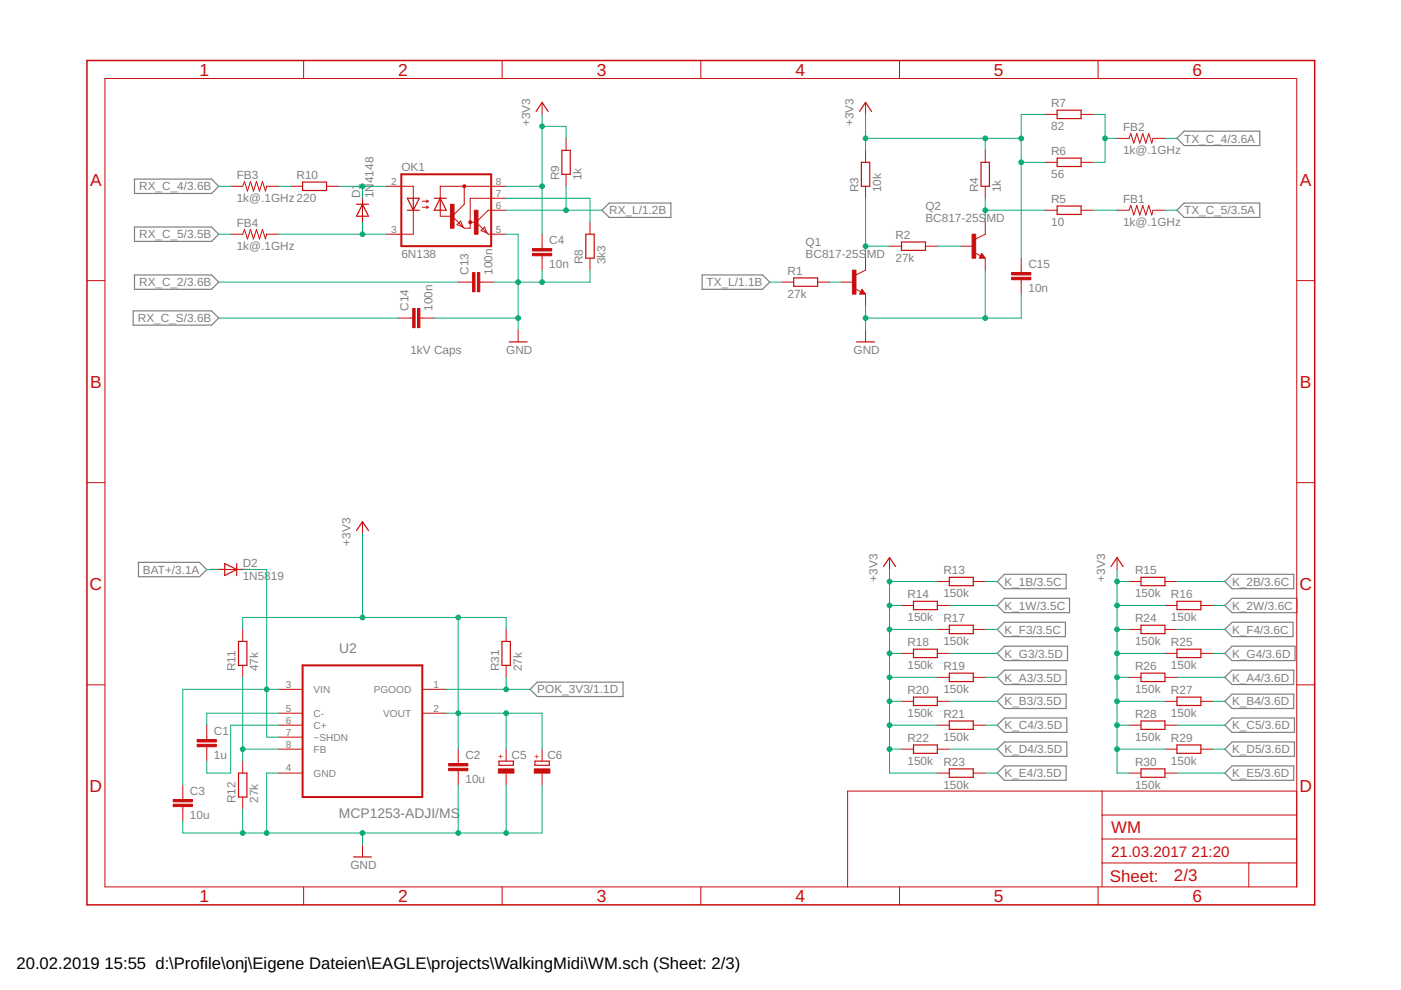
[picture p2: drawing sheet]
<svg xmlns="http://www.w3.org/2000/svg" width="297mm" height="210mm" viewBox="0 0 297 210" stroke-linecap="round" stroke-linejoin="round" font-family="sans-serif">
<g fill="none" stroke="#808080" stroke-width=".25">
<path d="M28.5 38h16.4l1.5 1.5-1.5 1.5h-16.4zM249.5 29.3l1.6-1.5h16v3.1h-16zM28.5 58.3h16.4l1.5 1.5-1.5 1.5h-16.4zM28.5 48.1h16.4l1.5 1.6-1.5 1.5h-16.4zM129.2 43.1h13v3h-13l-1.6-1.5zM148.9 58.3h12.8l1.5 1.5-1.5 1.5h-12.8zM249.5 44.6l1.6-1.5h16v3h-16zM28.2 65.9h16.7l1.5 1.5-1.5 1.5h-16.7zM29.4 119.2h12.9l1.5 1.6-1.5 1.5h-12.9zM211.4 133.5l1.6-1.6h12.9v3.1h-12.9zM211.4 138.5l1.6-1.5h13.3v3.1h-13.3zM211.4 123.3l1.6-1.5h13v3h-13z"/>
<path d="M211.4 128.4l1.6-1.5h13.8v3h-13.8zM259.7 123.3l1.5-1.5h13.1v3h-13.1zM261.2 131.9h13v3.1h-13l-1.5-1.5zM261.2 137h13.4v3.1h-13.4l-1.5-1.6zM261.2 126.9h13.8v3h-13.8l-1.5-1.5zM112.4 146.2l1.5-1.6h18.2v3.1h-18.2zM211.4 143.6l1.6-1.5h13v3h-13zM211.4 148.7l1.6-1.5h13v3h-13zM211.4 153.8l1.6-1.6h13.2v3.1h-13.2zM211.4 158.8l1.6-1.5h13.2v3.1h-13.2zM259.7 153.8l1.5-1.6h13.2v3.1h-13.2zM259.7 158.8l1.5-1.5h13.2v3.1h-13.2z"/>
<path d="M261.2 142.1h13.1v3h-13.1l-1.5-1.5zM261.2 147.2h13.1v3h-13.1l-1.5-1.5zM211.4 163.9l1.6-1.5h13v3h-13zM259.7 163.9l1.5-1.5h13.1v3h-13.1z"/>
</g>
<g fill="none" stroke="#c90d0c" stroke-width=".21">
<path d="M22.2 16.6h252.7v171.4h-252.7zM64.4 12.8v3.8M106.5 12.8v3.8M148.6 12.8v3.8M190.7 12.8v3.8M232.8 12.8v3.8M48.9 39.5h2.6l.3-1 .7 2 .6-2 .6 2 .7-2 .6 2 .6-2 .7 2 .2-1h2.6M61.6 39.5h2.6M69.2 39.5h2.6M81.9 39.5h5.7v2.5M98.4 39.5v3.8l-2.5 2.5M107.3 39.5h-14v2.5"/>
<path d="M114.9 21.7v2.6M120 29.3v2.6M120 37v2.5M183.5 21.7v2.6M183.5 31.9v2.5M183.5 39.5v2.5M208.9 31.9v2.5M208.9 39.5v2.5M221.6 34.4h2.5M221.6 24.3h2.5M229.2 34.4h2.6M229.2 24.3h2.6"/>
<path d="M236.8 29.3h2.6l.4-1 .6 2.1 .6-2.1 .7 2.1 .6-2.1 .6 2.1 .7-2.1 .6 2.1 .3-1.1h2.5M18.4 59.5h3.8M48.9 49.7h2.6l.3-1.1 .7 2.1 .6-2.1 .6 2.1 .7-2.1 .6 2.1 .6-2.1 .7 2.1 .2-1h2.6M76.9 42v5.1M87.6 44.6v5.1h-5.7M89.5 42.7h1.3M89.5 43.9h1.3M90.4 42.4l.4 .3M90.4 43.7l.4 .2M90.8 42.7l-.4 .2M90.8 43.9l-.4 .3M93.3 44.6v1.2h2.6"/>
<path d="M97.2 59.8h3M97.7 46.9l.5 1.2-1.3-.5zM99.7 47.1h1.3M101 47.1l2.5 2.6h3.8M101.7 59.8h3.1M102.7 48.1l.6 1.3-1.3-.5zM107.3 44.6h-3.8l-2.5 2.5M107.3 42h-7.6v6.4h-1.3l-2.5-2.6M114.9 49.7v3M114.9 54.2v3.1M125.1 47.1v2.6M125.1 54.7v2.6"/>
<path d="M165.7 59.8h2.6M173.4 59.8h2.5M178.4 59.8h2.6M183.5 54.7v2.6l-2 1M188.6 52.2h2.5M196.2 52.2h2.5M203.8 52.2h2.6M206.7 53.6l1.2 .6M208.1 53.7l.8 1h-1.3zM208.9 47.1v2.6l-2 1M208.9 54.7v2.6M216.5 54.7v3.1"/>
<path d="M216.5 59.3v3.1M221.6 44.6h2.5M229.2 44.6h2.6M236.8 44.6h2.6l.4-1 .6 2 .6-2 .7 2 .6-2 .6 2 .7-2 .6 2 .3-1h2.5M274.9 59.5h3.8M84.5 67.4h3M89 67.4h3.1M109.9 70v2.5M181.3 61.2l1.2 .6M182.8 61.3l.7 1.1h-1.3zM183.5 62.4v2.5M183.5 70v2.5"/>
<path d="M18.4 102.3h3.8M76.9 110.6v2.5M188.6 118.2v2.6M236.8 118.2v2.6M274.9 102.3h3.8M46.4 120.8h5.1M51.5 133.5v2.5M107.3 133.5v2.5M191.1 128.4h2.6M191.1 138.5h2.6M198.7 123.3h2.6M198.7 128.4h2.6"/>
<path d="M198.7 133.5h2.6M198.7 138.5h2.6M206.4 123.3h2.5M206.4 133.5h2.5M239.4 123.3h2.5M239.4 133.5h2.5M247 123.3h2.5M247 128.4h2.5M247 133.5h2.5M247 138.5h2.5M254.6 128.4h2.6M254.6 138.5h2.6"/>
<path d="M18.4 145.2h3.8M43.8 153.8v3M43.8 158.3v3.1M51.5 141.1v2.5M59.1 146.2h5.1M59.1 151.2h5.1M59.1 153.8h5.1M59.1 156.3h5.1M59.1 158.8h5.1M89.5 146.2h5.1M89.5 151.2h5.1M97.2 158.8v3.1"/>
<path d="M107.3 141.1v2.5M107.3 158.8v2.6M114.9 158.8v2.6M191.1 158.8h2.6M191.1 148.7h2.6M198.7 153.8h2.6M198.7 158.8h2.6M198.7 143.6h2.6M198.7 148.7h2.6M206.4 153.8h2.5M206.4 143.6h2.5M239.4 153.8h2.5"/>
<path d="M239.4 143.6h2.5M247 153.8h2.5M247 158.8h2.5M247 143.6h2.5M247 148.7h2.5M254.6 158.8h2.6M254.6 148.7h2.6M274.9 145.2h3.8M38.8 166.5v3M38.8 171v3.1M51.5 161.4v2.5M51.5 169v2.5"/>
<path d="M59.1 163.9h5.1M76.9 179.2v2.5M97.2 163.4v3.1M107.3 163.9v2.6M114.9 163.9v2.6M198.7 163.9h2.6M206.4 163.9h2.5M233.7 167.7v20.3M233.7 177.9h41.2M233.7 172.8h41.2M239.4 163.9h2.5M247 163.9h2.5"/>
<path d="M274.9 167.7h-95.2v20.3M64.4 188v3.9M106.5 188v3.9M148.6 188v3.9M190.7 188v3.9M232.8 188v3.9M233.7 183h41.2M264.8 183v5"/>
</g>
<path d="M18.4 12.8h260.3v179.1h-260.3z" fill="none" stroke="#c90d0c" stroke-width=".32"/>
<g fill="none" stroke="#c90d0c" stroke-width=".25">
<path d="M64.2 38.6h5v1.8h-5zM113.7 23.6l1.2-1.9 1.3 1.9M119.1 31.9h1.8v5.1h-1.8zM182.2 23.6l1.3-1.9 1.3 1.9M182.6 34.4h1.8v5.1h-1.8zM208 34.4h1.8v5.1h-1.8zM224.1 23.4h5.1v1.7h-5.1zM224.1 33.5h5.1v1.8h-5.1zM75.6 43.3h2.5M76.9 43.3l1.2 2.5h-2.5zM86.4 42h2.5l-1.3 2.6zM86.4 44.6h2.5"/>
<path d="M87.6 42v2.6M92.1 42h2.5M93.3 42l1.3 2.6h-2.5zM93.3 42v2.6M124.2 49.7h1.8v5h-1.8zM168.3 58.9h5.1v1.8h-5.1zM191.1 51.3h5.1v1.8h-5.1zM208.1 54.2l.2 .3h-.4l.2-.5 .5 .6h-.7M224.1 43.7h5.1v1.8h-5.1zM107.9 72.5h3.9M181.6 72.5h3.8M182.8 61.8l.1 .3h-.4l.3-.5 .5 .6h-.8"/>
<path d="M47.6 119.5l2.6 1.3-2.6 1.2zM50.2 119.5v2.5M75.6 112.5l1.3-1.9 1.2 1.9M50.6 136h1.7v5.1h-1.7zM106.4 136h1.8v5.1h-1.8zM187.3 120.1l1.3-1.9 1.3 1.9M193.7 127.5h5v1.8h-5zM193.7 137.6h5v1.8h-5zM201.3 122.4h5.1v1.8h-5.1zM201.3 132.6h5.1v1.7h-5.1zM235.6 120.1l1.2-1.9 1.3 1.9M241.9 122.4h5.1v1.8h-5.1z"/>
<path d="M241.9 132.6h5.1v1.7h-5.1zM249.5 127.5h5.1v1.8h-5.1zM249.5 137.6h5.1v1.8h-5.1zM193.7 147.8h5v1.8h-5zM193.7 157.9h5v1.8h-5zM201.3 142.7h5.1v1.8h-5.1zM201.3 152.9h5.1v1.7h-5.1zM241.9 142.7h5.1v1.8h-5.1zM241.9 152.9h5.1v1.7h-5.1zM249.5 147.8h5.1v1.8h-5.1zM249.5 157.9h5.1v1.8h-5.1zM50.6 163.9h1.7v5.1h-1.7z"/>
<path d="M105.8 161.4h3v.9h-3zM113.4 161.4h3.1v.9h-3.1zM201.3 163h5.1v1.8h-5.1zM241.9 163h5.1v1.8h-5.1zM75 181.7h3.7"/>
</g>
<g fill="#c90d0c" stroke="#c90d0c" stroke-width=".21">
<path d="M180.7 57.3h.8v5.1h-.8z"/>
<path d="M206.1 49.7h.8v5h-.8z"/>
<path d="M95.5 43.3h.8v5.1h-.8z"/>
<path d="M100.6 44.6h.7v5.1h-.7z"/>
<path d="M41.8 157.8h4.1v.5h-4.1z"/>
<path d="M41.8 156.8h4.1v.5h-4.1z"/>
<path d="M95.1 162.9h4.1v.5h-4.1z"/>
<path d="M95.1 161.9h4.1v.5h-4.1z"/>
<path d="M36.7 170.5h4.1v.5h-4.1z"/>
<path d="M36.7 169.5h4.1v.5h-4.1z"/>
<path d="M101.2 57.8h.5v4h-.5z"/>
<path d="M100.2 57.8h.5v4h-.5z"/>
<path d="M88.5 65.4h.5v4.1h-.5z"/>
<path d="M87.5 65.4h.5v4.1h-.5z"/>
<path d="M112.9 53.7h4.1v.5h-4.1z"/>
<path d="M112.9 52.7h4.1v.5h-4.1z"/>
<path d="M105.7 163h3.3v.9h-3.3z"/>
<path d="M113.3 163h3.3v.9h-3.3z"/>
<path d="M214.5 58.8h4v.5h-4z"/>
<path d="M214.5 57.8h4v.5h-4z"/>
</g>
<path d="M85.1 37h19v15.2h-19zM64.2 141.1h25.3v27.9h-25.3z" fill="none" stroke="#c90d0c" stroke-width=".42"/>
<g fill="#c90d0c" stroke="#c90d0c" stroke-width=".21">
<circle cx="98.4" cy="39.5" r=".33"/>
<circle cx="99.7" cy="47.1" r=".33"/>
</g>
<g fill="none" stroke="#0dab76" stroke-width=".21">
<path d="M46.4 39.5h2.5M59.1 39.5h2.5M71.8 39.5h10.1M76.9 39.5v2.5M107.3 39.5h7.6M114.9 24.3v25.4M114.9 26.8h5.1v2.5M120 39.5v5.1M183.5 24.3v7.6M183.5 29.3h33M208.9 29.3v2.6M216.5 34.4h5.1"/>
<path d="M221.6 24.3h-5.1v30.4M231.8 24.3h2.5v10.1h-2.5M234.3 29.3h2.5M247 29.3h2.5M46.4 59.8h50.8M46.4 49.7h2.5M59.1 49.7h22.8M76.9 47.1v2.6M107.3 44.6h20.3M107.3 49.7h2.6v20.3M107.3 42h17.8v5.1M114.9 57.3v2.5"/>
<path d="M125.1 57.3v2.5h-20.3M163.2 59.8h2.5M175.9 59.8h2.5M183.5 42v12.7M183.5 52.2h5.1M198.7 52.2h5.1M208.9 42v5.1M208.9 57.3v10.1M208.9 44.6h12.7M231.8 44.6h5M247 44.6h2.5M46.4 67.4h38.1"/>
<path d="M92.1 67.4h17.8M183.5 64.9v5.1M216.5 62.4v5h-33M76.9 113.1v17.8M43.8 120.8h2.6M51.5 120.8h5v35.5h2.6M51.5 133.5v-2.6h55.8v2.6M97.2 130.9v27.9M188.6 120.8v43.1h10.1M188.6 123.3h10.1M188.6 128.4h2.5M188.6 133.5h10.1"/>
<path d="M188.6 138.5h2.5M201.3 128.4h10.1M201.3 138.5h10.1M208.9 123.3h2.5M208.9 133.5h2.5M236.8 120.8v43.1h2.6M236.8 123.3h2.6M236.8 128.4h10.2M236.8 133.5h2.6M236.8 138.5h10.2M249.5 123.3h10.2M249.5 133.5h10.2"/>
<path d="M257.2 128.4h2.5M257.2 138.5h2.5M51.5 143.6v17.8M51.5 158.8h7.6M59.1 153.8h-10.2v10.1h-5.1v-2.5M59.1 146.2h-20.3v20.3M59.1 151.2h-15.3v2.6M94.6 151.2h20.3v7.6M94.6 146.2h17.8M107.3 143.6v2.6M107.3 151.2v7.6M188.6 153.8h10.1"/>
<path d="M188.6 158.8h2.5M188.6 143.6h10.1M188.6 148.7h2.5M201.3 158.8h10.1M201.3 148.7h10.1M208.9 153.8h2.5M208.9 143.6h2.5M236.8 153.8h2.6M236.8 158.8h10.2M236.8 143.6h2.6M236.8 148.7h10.2M249.5 153.8h10.2"/>
<path d="M249.5 143.6h10.2M257.2 158.8h2.5M257.2 148.7h2.5M51.5 171.5v5.1M59.1 163.9h-2.6v12.7M76.9 176.6v2.6M97.2 166.5v10.1M107.3 166.5v10.1M114.9 166.5v10.1h-76.1v-2.5M208.9 163.9h2.5M249.5 163.9h10.2"/>
</g>
<g fill="#0dab76" stroke="#0dab76" stroke-width=".21">
<circle cx="183.5" cy="52.2" r=".51"/>
<circle cx="208.9" cy="44.6" r=".51"/>
<circle cx="183.5" cy="67.4" r=".51"/>
<circle cx="208.9" cy="67.4" r=".51"/>
<circle cx="109.9" cy="59.8" r=".51"/>
<circle cx="109.9" cy="67.4" r=".51"/>
<circle cx="114.9" cy="59.8" r=".51"/>
<circle cx="76.9" cy="176.6" r=".51"/>
<circle cx="56.5" cy="176.6" r=".51"/>
<circle cx="51.5" cy="176.6" r=".51"/>
<circle cx="97.2" cy="176.6" r=".51"/>
<circle cx="107.3" cy="176.6" r=".51"/>
<circle cx="120" cy="44.6" r=".51"/>
<circle cx="76.9" cy="39.5" r=".51"/>
<circle cx="234.3" cy="29.3" r=".51"/>
<circle cx="97.2" cy="151.2" r=".51"/>
<circle cx="76.9" cy="130.9" r=".51"/>
<circle cx="97.2" cy="130.9" r=".51"/>
<circle cx="107.3" cy="151.2" r=".51"/>
<circle cx="114.9" cy="26.8" r=".51"/>
<circle cx="114.9" cy="39.5" r=".51"/>
<circle cx="188.6" cy="123.3" r=".51"/>
<circle cx="188.6" cy="138.5" r=".51"/>
<circle cx="188.6" cy="143.6" r=".51"/>
<circle cx="188.6" cy="148.7" r=".51"/>
<circle cx="188.6" cy="158.8" r=".51"/>
<circle cx="188.6" cy="153.8" r=".51"/>
<circle cx="188.6" cy="133.5" r=".51"/>
<circle cx="188.6" cy="128.4" r=".51"/>
<circle cx="236.8" cy="138.5" r=".51"/>
<circle cx="236.8" cy="143.6" r=".51"/>
<circle cx="236.8" cy="148.7" r=".51"/>
<circle cx="236.8" cy="153.8" r=".51"/>
<circle cx="236.8" cy="158.8" r=".51"/>
<circle cx="236.8" cy="133.5" r=".51"/>
<circle cx="236.8" cy="128.4" r=".51"/>
<circle cx="236.8" cy="123.3" r=".51"/>
<circle cx="183.5" cy="29.3" r=".51"/>
<circle cx="208.9" cy="29.3" r=".51"/>
<circle cx="216.5" cy="29.3" r=".51"/>
<circle cx="216.5" cy="34.4" r=".51"/>
<circle cx="107.3" cy="146.2" r=".51"/>
<circle cx="51.5" cy="158.8" r=".51"/>
<circle cx="56.5" cy="146.2" r=".51"/>
<circle cx="76.9" cy="49.7" r=".51"/>
</g>
<g font-size="3.7" fill="#c90d0c">
<text x="42.3" y="16">1</text>
<text x="84.4" y="16">2</text>
<text x="126.5" y="16">3</text>
<text x="168.6" y="16">4</text>
<text x="210.7" y="16">5</text>
<text x="252.9" y="16">6</text>
<text x="19.1" y="39.4">A</text>
<text x="275.6" y="39.4">A</text>
<text x="19.1" y="82.2">B</text>
<text x="275.6" y="82.2">B</text>
<text x="19" y="125.1">C</text>
<text x="275.5" y="125.1">C</text>
<text x="19" y="167.9">D</text>
<text x="275.5" y="167.9">D</text>
<text x="42.3" y="191.2">1</text>
<text x="84.4" y="191.2">2</text>
<text x="126.5" y="191.2">3</text>
<text x="168.6" y="191.2">4</text>
<text x="210.7" y="191.2">5</text>
<text x="252.9" y="191.2">6</text>
</g>
<g font-size="3.6" fill="#c90d0c">
<text x="235.6" y="176.6">WM</text>
<text x="235.3" y="186.9">Sheet:</text>
<text x="248.9" y="186.8">2/3</text>
</g>
<g font-size="3.5">
<text x="3.5" y="205.4">20.02.2019</text>
<text x="22.2" y="205.4">15:55 d:\Profile\onj\Eigene Dateien\EAGLE\projects\WalkingMidi\WM.sch (Sheet: 2/3)</text>
</g>
<g font-size="3.2" fill="#c90d0c">
<text x="235.6" y="181.7">21.03.2017</text>
<text x="252.6" y="181.7">21:20</text>
</g>
<g font-size="2.9" fill="#808080">
<text x="71.9" y="138.4">U2</text>
<text x="71.9" y="173.5">MCP1253-ADJI/MS</text>
</g>
<g font-size="2.5" fill="#808080">
<text x="222.9" y="22.8">R7</text>
<text x="112.4" y="26.8" transform="rotate(-90 112.4 26.8)">+3V3</text>
<text x="181" y="26.8" transform="rotate(-90 181 26.8)">+3V3</text>
<text x="222.9" y="27.6">82</text>
<text x="238.1" y="27.8">FB2</text>
<text x="222.9" y="32.9">R6</text>
<text x="238.1" y="32.6">1k@.1GHz</text>
<text x="251.1" y="30.2">TX_C_4/3.6A</text>
<text x="29.5" y="40.4">RX_C_4/3.6B</text>
<text x="50.2" y="38">FB3</text>
<text x="62.9" y="38">R10</text>
<text x="79.2" y="38.8" transform="rotate(-90 79.2 38.8)">4148</text>
<text x="85.1" y="36.3">OK1</text>
<text x="118.5" y="38.2" transform="rotate(-90 118.5 38.2)">R9</text>
<text x="123.3" y="38.2" transform="rotate(-90 123.3 38.2)">1k</text>
<text x="182" y="40.8" transform="rotate(-90 182 40.8)">R3</text>
<text x="186.8" y="40.8" transform="rotate(-90 186.8 40.8)">10k</text>
<text x="207.4" y="40.8" transform="rotate(-90 207.4 40.8)">R4</text>
<text x="212.2" y="40.8" transform="rotate(-90 212.2 40.8)">1k</text>
<text x="222.9" y="37.7">56</text>
<text x="50.2" y="42.8">1k@.1GHz 220</text>
<text x="76.4" y="42" transform="rotate(-90 76.4 42)">D1</text>
<text x="79.2" y="42" transform="rotate(-90 79.2 42)">1N</text>
<text x="129.2" y="45.5">RX_L/1.2B</text>
<text x="196.2" y="47.1">BC817-25S</text>
<text x="196.2" y="44.6">Q2</text>
<text x="209.2" y="47.1">MD</text>
<text x="222.9" y="47.9">10</text>
<text x="222.9" y="43.1">R5</text>
<text x="238.1" y="47.9">1k@.1GHz</text>
<text x="238.1" y="43.1">FB1</text>
<text x="251.1" y="45.5">TX_C_5/3.5A</text>
<text x="29.5" y="50.5">RX_C_5/3.5B</text>
<text x="50.2" y="53">1k@.1GHz</text>
<text x="50.2" y="48.2">FB4</text>
<text x="116.5" y="51.8">C4</text>
<text x="170.8" y="52.2">Q1</text>
<text x="189.9" y="50.7">R2</text>
<text x="85.1" y="54.7">6N138</text>
<text x="99.3" y="58.3" transform="rotate(-90 99.3 58.3)">C13</text>
<text x="104.4" y="58.3" transform="rotate(-90 104.4 58.3)">100n</text>
<text x="116.5" y="56.9">10n</text>
<text x="123.6" y="56" transform="rotate(-90 123.6 56)">R8</text>
<text x="128.4" y="56" transform="rotate(-90 128.4 56)">3k3</text>
<text x="167" y="58.3">R1</text>
<text x="170.8" y="54.7">BC817-25S</text>
<text x="183.8" y="54.7">MD</text>
<text x="189.9" y="55.5">27k</text>
<text x="218" y="56.9">C15</text>
<text x="29.5" y="60.7">RX_C_2/3.6B</text>
<text x="86.6" y="65.9" transform="rotate(-90 86.6 65.9)">C14</text>
<text x="91.7" y="65.9" transform="rotate(-90 91.7 65.9)">100n</text>
<text x="149.8" y="60.7">TX_L/1.1B</text>
<text x="167" y="63.1">27k</text>
<text x="218" y="62">10n</text>
<text x="29.2" y="68.3">RX_C_S/3.6B</text>
<text x="87" y="75">1kV Caps</text>
<text x="107.3" y="75">GND</text>
<text x="181" y="75">GND</text>
<text x="74.3" y="115.7" transform="rotate(-90 74.3 115.7)">+3V3</text>
<text x="30.3" y="121.6">BAT+/3.1A</text>
<text x="51.5" y="123.1">1N5819</text>
<text x="51.5" y="120.3">D2</text>
<text x="186" y="123.3" transform="rotate(-90 186 123.3)">+3V3</text>
<text x="200" y="121.8">R13</text>
<text x="213" y="124.2">K_1B/3.5C</text>
<text x="234.3" y="123.3" transform="rotate(-90 234.3 123.3)">+3V3</text>
<text x="240.6" y="121.8">R15</text>
<text x="261.2" y="124.2">K_2B/3.6C</text>
<text x="192.4" y="131.7">150k</text>
<text x="192.4" y="126.9">R14</text>
<text x="200" y="126.6">150k</text>
<text x="200" y="132">R17</text>
<text x="213" y="129.3">K_1W/3.5C</text>
<text x="240.6" y="126.6">150k</text>
<text x="240.6" y="132">R24</text>
<text x="248.3" y="131.7">150k</text>
<text x="248.3" y="126.9">R16</text>
<text x="261.2" y="129.3">K_2W/3.6C</text>
<text x="192.4" y="137">R18</text>
<text x="200" y="136.8">150k</text>
<text x="213" y="134.3">K_F3/3.5C</text>
<text x="240.6" y="136.8">150k</text>
<text x="248.3" y="137">R25</text>
<text x="261.2" y="134.3">K_F4/3.6C</text>
<text x="50" y="142.3" transform="rotate(-90 50 142.3)">R11</text>
<text x="54.8" y="142.3" transform="rotate(-90 54.8 142.3)">47k</text>
<text x="105.8" y="142.3" transform="rotate(-90 105.8 142.3)">R31</text>
<text x="110.6" y="142.3" transform="rotate(-90 110.6 142.3)">27k</text>
<text x="192.4" y="141.8">150k</text>
<text x="200" y="142.1">R19</text>
<text x="213" y="139.4">K_G3/3.5D</text>
<text x="240.6" y="142.1">R26</text>
<text x="248.3" y="141.8">150k</text>
<text x="261.2" y="139.4">K_G4/3.6D</text>
<text x="113.9" y="147">POK_3V3/1.1D</text>
<text x="192.4" y="147.2">R20</text>
<text x="200" y="146.9">150k</text>
<text x="213" y="144.5">K_A3/3.5D</text>
<text x="213" y="149.6">K_B3/3.5D</text>
<text x="240.6" y="146.9">150k</text>
<text x="248.3" y="147.2">R27</text>
<text x="261.2" y="144.5">K_A4/3.6D</text>
<text x="261.2" y="149.6">K_B4/3.6D</text>
<text x="45.4" y="155.9">C1</text>
<text x="192.4" y="152">150k</text>
<text x="200" y="152.3">R21</text>
<text x="213" y="154.7">K_C4/3.5D</text>
<text x="240.6" y="152.3">R28</text>
<text x="248.3" y="152">150k</text>
<text x="261.2" y="154.7">K_C5/3.6D</text>
<text x="45.4" y="161">1u</text>
<text x="98.7" y="161">C2</text>
<text x="108.5" y="160.9">C5</text>
<text x="116.1" y="160.9">C6</text>
<text x="192.4" y="157.3">R22</text>
<text x="200" y="157.1">150k</text>
<text x="213" y="159.7">K_D4/3.5D</text>
<text x="240.6" y="157.1">150k</text>
<text x="248.3" y="157.3">R29</text>
<text x="261.2" y="159.7">K_D5/3.6D</text>
<text x="98.7" y="166.1">10u</text>
<text x="192.4" y="162.1">150k</text>
<text x="200" y="167.2">150k</text>
<text x="200" y="162.4">R23</text>
<text x="213" y="164.8">K_E4/3.5D</text>
<text x="240.6" y="167.2">150k</text>
<text x="240.6" y="162.4">R30</text>
<text x="248.3" y="162.1">150k</text>
<text x="261.2" y="164.8">K_E5/3.6D</text>
<text x="40.3" y="173.7">10u</text>
<text x="40.3" y="168.6">C3</text>
<text x="50" y="170.3" transform="rotate(-90 50 170.3)">R12</text>
<text x="54.8" y="170.3" transform="rotate(-90 54.8 170.3)">27k</text>
<text x="74.3" y="184.2">GND</text>
</g>
<g font-size="2.1" fill="#808080">
<text x="82.9" y="39.1">2</text>
<text x="105.1" y="41.7">7</text>
<text x="105.1" y="39.1">8</text>
<text x="105.1" y="44.2">6</text>
<text x="82.9" y="49.3">3</text>
<text x="105.1" y="49.3">5</text>
<text x="60.6" y="145.8">3</text>
<text x="66.5" y="146.9">VIN</text>
<text x="79.2" y="146.9">PGOOD</text>
<text x="91.9" y="145.8">1</text>
<text x="60.6" y="150.9">5</text>
<text x="60.6" y="153.4">6</text>
<text x="60.6" y="155.9">7</text>
<text x="66.5" y="152">C-</text>
<text x="66.5" y="154.5">C+</text>
<text x="81.3" y="152">VOUT</text>
<text x="91.9" y="150.9">2</text>
<text x="60.6" y="158.5">8</text>
<text x="66.5" y="157.1">~SHDN</text>
<text x="66.5" y="159.6">FB</text>
<text x="60.6" y="163.6">4</text>
<text x="66.5" y="164.7">GND</text>
</g>
<g font-size="1.8" fill="#c90d0c">
<text x="106.7" y="161" transform="rotate(-90 106.7 161)">+</text>
<text x="114.4" y="161" transform="rotate(-90 114.4 161)">+</text>
</g>
<g font-size=".6" fill="#ffba08">
<text x="77" y="45.7" transform="rotate(-90 77 45.7)">1</text>
<text x="77" y="43.7" transform="rotate(-90 77 43.7)">SpiceOrder 2</text>
<text x="77" y="48.8" transform="rotate(-90 77 48.8)">SpiceOrder</text>
<text x="44.7" y="120.9">SpiceOrder</text>
<text x="47.7" y="120.9">1</text>
<text x="49.8" y="120.9">SpiceOrder 2</text>
</g>
</svg>
